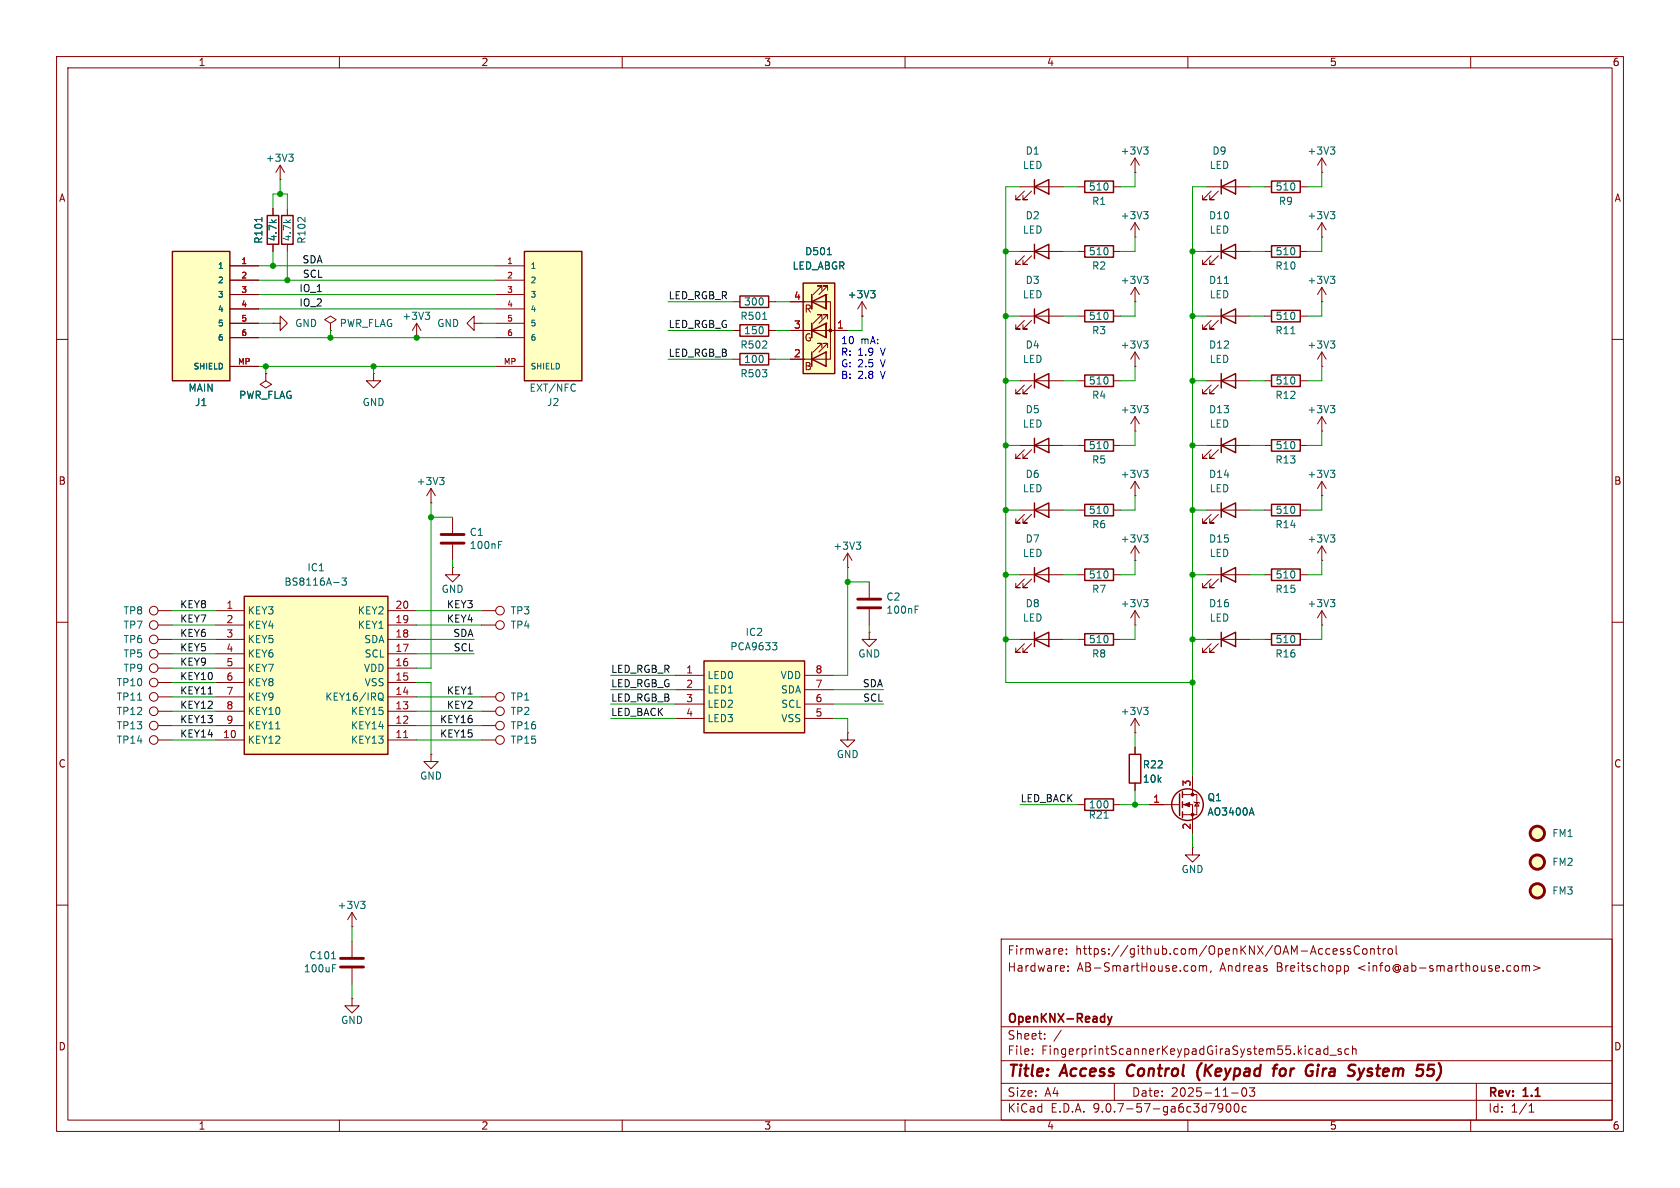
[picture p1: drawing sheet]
<svg xmlns="http://www.w3.org/2000/svg" width="297mm" height="210mm" viewBox="0 0 297 210" stroke-linecap="round" stroke-linejoin="round" font-family="sans-serif">
<g fill="none" stroke="#840000" stroke-width=".18">
<path d="M10 10h277v190h-277zM12 12h273v186h-273zM60 10v2M110 10v2M160 10v2M210 10v2M260 10v2M180.3 33h7.7M181.1 33.8l-1.5 1.5h.7h-.7v-.8M182.4 33.8l-1.6 1.5h.8h-.8v-.8M190.5 33h1.3M196.8 33h1.3"/>
<path d="M200.7 30.5h.1M200.7 27.9v2.6M200.7 39.4v2.5M200.7 27.9l-.8 1.3M200.7 27.9l.7 1.3M200.7 39.4l-.8 1.2M200.7 39.4l.7 1.2M213.4 33h7.6M214.1 33.8l-1.5 1.5h.8h-.8v-.8M215.4 33.8l-1.5 1.5h.7h-.7v-.8M223.5 33h1.3M229.9 33h1.2"/>
<path d="M233.7 30.5h.1M233.7 39.4l-.8 1.2M233.7 39.4l.7 1.2M233.7 27.9v2.6M233.7 39.4v2.5M233.7 27.9l-.8 1.3M233.7 27.9l.7 1.3M152.4 55.9h.1M152.4 53.3l-.8 1.3M152.4 53.3l.8 1.3M152.4 53.3v2.6M180.3 44.5h7.7"/>
<path d="M180.3 55.9h7.7M181.1 56.6l-1.5 1.6h.7h-.7v-.8M181.1 45.2l-1.5 1.5h.7h-.7v-.7M182.4 56.6l-1.6 1.6h.8h-.8v-.8M182.4 45.2l-1.6 1.5h.8h-.8v-.7M190.5 44.5h1.3M190.5 55.9h1.3M196.8 44.5h1.3M196.8 55.9h1.3M200.7 41.9h.1M200.7 53.3h.1M200.7 50.8v2.5"/>
<path d="M200.7 50.8l-.8 1.3M200.7 50.8l.7 1.3M213.4 44.5h7.6M213.4 55.9h7.6M214.1 45.2l-1.5 1.5h.8h-.8v-.7M214.1 56.6l-1.5 1.6h.8h-.8v-.8M215.4 45.2l-1.5 1.5h.7h-.7v-.7M215.4 56.6l-1.5 1.6h.7h-.7v-.8M223.5 44.5h1.3M223.5 55.9h1.3M229.9 44.5h1.2M229.9 55.9h1.2"/>
<path d="M233.7 41.9h.1M233.7 53.3h.1M233.7 50.8v2.5M233.7 50.8l-.8 1.3M233.7 50.8l.7 1.3M10 60h2M180.3 67.3h7.7M180.3 78.7h7.7M181.1 68.1l-1.5 1.5h.7h-.7v-.8M181.1 79.5l-1.5 1.5h.7h-.7v-.7M182.4 68.1l-1.6 1.5h.8h-.8v-.8M182.4 79.5l-1.6 1.5h.8h-.8v-.7"/>
<path d="M190.5 67.3h1.3M190.5 78.7h1.3M196.8 67.3h1.3M196.8 78.7h1.3M200.7 76.2h.1M200.7 64.8h.1M200.7 62.2v2.6M200.7 73.7v2.5M200.7 73.7l-.8 1.2M200.7 73.7l.7 1.2M200.7 62.2l-.8 1.3M200.7 62.2l.7 1.3"/>
<path d="M213.4 67.3h7.6M213.4 78.7h7.6M214.1 79.5l-1.5 1.5h.8h-.8v-.7M214.1 68.1l-1.5 1.5h.8h-.8v-.8M215.4 79.5l-1.5 1.5h.7h-.7v-.7M215.4 68.1l-1.5 1.5h.7h-.7v-.8M223.5 67.3h1.3M223.5 78.7h1.3M229.9 67.3h1.2M229.9 78.7h1.2M233.7 76.2h.1M233.7 64.8h.1"/>
<path d="M233.7 62.2v2.6M233.7 73.7v2.5M233.7 73.7l-.8 1.2M233.7 73.7l.7 1.2M233.7 62.2l-.8 1.3M233.7 62.2l.7 1.3M285 60h2M149.9 97.8l-.8 1.3M149.9 97.8l.7 1.3M149.9 97.8v2.5M180.3 90.2h7.7M181.1 90.9l-1.5 1.6h.7h-.7v-.8"/>
<path d="M182.4 90.9l-1.6 1.6h.8h-.8v-.8M190.5 90.2h1.3M196.8 90.2h1.3M200.7 99.1h.1M200.7 87.6h.1M200.7 96.5l-.8 1.3M200.7 96.5l.7 1.3M200.7 85.1v2.5M200.7 96.5v2.6M200.7 85.1l-.8 1.3M200.7 85.1l.7 1.3M213.4 90.2h7.6"/>
<path d="M214.1 90.9l-1.5 1.6h.8h-.8v-.8M215.4 90.9l-1.5 1.6h.7h-.7v-.8M223.5 90.2h1.3M229.9 90.2h1.2M233.7 87.6h.1M233.7 99.1h.1M233.7 85.1v2.5M233.7 96.5v2.6M233.7 85.1l-.8 1.3M233.7 85.1l.7 1.3M233.7 96.5l-.8 1.3M233.7 96.5l.7 1.3"/>
<path d="M10 110h2M85.1 110.5h2.5M85.1 108h2.5M149.9 100.3h.1M153.7 111.8v1.2h-1.3l1.3 1.3 1.2-1.3h-1.2M153.7 111.8h.1M153.7 102.9v2.8M153.7 107.7v2.8M180.3 113h7.7M180.3 101.6h7.7M181.1 113.8l-1.5 1.5h.7h-.7v-.7M181.1 102.4l-1.5 1.5h.7h-.7v-.8"/>
<path d="M182.4 113.8l-1.6 1.5h.8h-.8v-.7M182.4 102.4l-1.6 1.5h.8h-.8v-.8M190.5 113h1.3M190.5 101.6h1.3M196.8 113h1.3M196.8 101.6h1.3M200.7 110.5h.1M200.7 108v2.5M200.7 108l-.8 1.2M200.7 108l.7 1.2M213.4 113h7.6M213.4 101.6h7.6"/>
<path d="M214.1 113.8l-1.5 1.5h.8h-.8v-.7M214.1 102.4l-1.5 1.5h.8h-.8v-.8M215.4 113.8l-1.5 1.5h.7h-.7v-.7M215.4 102.4l-1.5 1.5h.7h-.7v-.8M223.5 113h1.3M223.5 101.6h1.3M229.9 113h1.2M229.9 101.6h1.2M233.7 110.5h.1M233.7 108v2.5M233.7 108l-.8 1.2M233.7 108l.7 1.2"/>
<path d="M285 110h2M76.2 133.4v1.2h-1.3l1.3 1.3 1.3-1.3h-1.3M76.2 133.4h.1M85.1 125.7h2.5M85.1 130.8h2.5M85.1 128.3h2.5M149.9 129.5v1.3h-1.3l1.3 1.3 1.2-1.3h-1.2M149.9 129.5h.1M200.7 129.5h.1M200.7 127v2.5M200.7 132.1v1.3M200.7 138.4v1.3"/>
<path d="M200.7 127l-.8 1.3M200.7 127l.7 1.3M210.8 137.2v3.3M190.5 142.2h1.3M196.8 142.2h1.3M203.2 142.2h5.3M209 140.5h2.6v3.5h-2.6M209 142.2h1.8v5.1M210.8 149.9v1.2h1.3l-1.3 1.3-1.3-1.3h1.3M210.8 149.9h.1M211.1 141.7l.1 .2h.8l.1 .1M211.6 141.9l.4 .6h-.8z"/>
<path d="M10 160h2M177 166h108v32h-108zM187.8 167.8l.1 .3-.7 .1M188.5 168.6v.1M188.5 167.8v.1M188.8 171.6v.1M188.8 170.8v.1M211.1 170.7l.3 .3v.4l-.3 .3M212 170.8l.5-.1 .2 .2M212 170.7v1M212.7 170.9l.2-.2 .3 .1 .1 .9M212.7 170.9v.8"/>
<path d="M214.1 171.6l-.1 .3M237.5 167.8l-.3-.1-.2 .2v.2l.5 .2v.3h-.5M237.7 170.8l.4-.1 .3 .3v.4l-.2 .2h-.5M237.7 170.7v1.5M238.7 167.8l-.3-.1-.2 .2v.2l.5 .2v.3h-.5M240.3 167.3a.6 .6 0 0 0-.7 0 .6 .6 0 0 0-.2 .8 .56 .56 0 0 0 .3 .5 .56 .56 0 0 0 .6 0M241 167.8l.4-.1 .3 .3v.4l-.3 .3-.4-.1-.1-.2v-.4zM242.3 167.8l.2-.1 .4 .1 .1 .9M242.3 167.7v1M243.5 167.7h.5M243.7 167.2v1.3l.3 .2M244.5 167.7v1"/>
<path d="M245 167.7l-.3 .1-.2 .2M245.5 167.8l.4-.1 .3 .3v.4l-.3 .3-.4-.1-.1-.2v-.4zM246.8 167.2v1.3l.2 .2M267.8 170.8l.4-.1 .3 .3v.4l-.3 .3-.4-.1-.1-.2v-.4zM269.1 170.8l.4-.1 .2 .2M269.1 170.7v1M269.7 170.9l.3-.2 .3 .1 .1 .9M269.7 170.9v.8M271.1 170.7l1.1 .4-1.1 .5M285 160h2M60 198v2M110 198v2"/>
<path d="M160 198v2M177 194.5h108M177 191.5h108M177 187.5h108M177 181.5h108M182.5 186.3v.1M182.5 185.5v.1M184.7 183.6v.1M184.7 182.8v.1M187.6 182.1l-1.3 2M197 191.5v3M210 198v2"/>
<path d="M216.2 195.7l-.3 .3h-.3l-.3-.3 .2-.5 .4-.1 .2 .1a.99 .99 0 0 1-.4 1.4h-.2M216.9 195.2l.2-.1a.81 .81 0 0 1 .6 .6 .81 .81 0 0 1-.3 .8l-.2 .1a.81 .81 0 0 1-.3-1.4zM217.7 193.2h1.2M218.3 195.2l.2-.1a.81 .81 0 0 1 .6 .6 .81 .81 0 0 1-.3 .8l-.1 .1a.81 .81 0 0 1-.4-1.4zM219.7 192.4a.81 .81 0 0 0 .3 1.4l.2-.1 .2-.5-.2-.8M220.3 195.7l-.4-.1-.3 .3v.4l.1 .2h.6M221.8 192.3l-.5 .6 .4 .1v.7l-.2 .1h-.4l-.2-.1M232.7 185.5h.6l.1 .9M233.4 185.8h-.5a.29 .29 0 0 0-.2 .3 .29 .29 0 0 0 .2 .3l.5-.1M234.7 185.5l-.4-.1-.3 .3v.4l.2 .2h.5M234.7 184.9v1.5M235.1 186.5h1.1"/>
<path d="M237.1 185.5l-.4-.1-.2 .2 .1 .2 .5 .2v.3h-.6M238.5 185.5l-.5-.1-.3 .3v.4l.2 .2h.6M239.1 185.5l.2-.1 .4 .1v.9M239.1 184.9v1.5M260 198v2M261 191.5v6.5M270.3 196.6h.9M270.3 195.5l.4-.4v1.5"/>
<circle cx="88.4" cy="107.9" r=".76"/>
<circle cx="88.4" cy="110.5" r=".76"/>
<circle cx="88.4" cy="125.7" r=".76"/>
<circle cx="88.4" cy="130.8" r=".76"/>
<circle cx="88.4" cy="128.3" r=".76"/>
</g>
<g fill="none" stroke="#840000" stroke-width=".4">
<path d="M199.5 188.5a1.27 1.27 0 0 0 0 1.6M212.4 187.9a2.35 2.35 0 0 0-.3 3.1M225 188.9h.8M225.8 188.2l-.4 .1M227 188.9a.62 .62 0 0 0-.7 .4v.7a.52 .52 0 0 0 .7 .1M233 188.9l-.2 1.3M233.1 188.2v.2M233.1 188.2l-.1 .1 .1 .1M233.1 188.2l.1 .1-.1 .1M241.2 188.9l-.7 1.3M252.6 188.2h1M253.3 189.1l.2 .3-.2 .6"/>
<path d="M254.3 187.9l.3 .4M254.6 190.1l-.6 .9"/>
</g>
<path d="M195.8 179.7l.4 1M196.6 179.7l-.4 1M196.2 180.7l-.1 .3-.3 .2" fill="none" stroke="#840000" stroke-width=".3"/>
<g fill="none" stroke="#006464" stroke-width=".18">
<path d="M202.2 37.4h.8l-.5 .5M202.2 26h.8l-.5 .5M202.7 26.5l.3 .2v.3l-.3 .2M202.7 37.9l.3 .2v.3l-.3 .3M235.2 37.4h.8l-.4 .5M235.2 26h.8l-.4 .5M235.7 37.9l.3 .2v.3l-.3 .3M235.7 26.5l.3 .2v.3l-.3 .2M153.9 51.4h.8l-.4 .5M154.5 51.9l.2 .2v.3l-.2 .2M202.2 48.8h.8l-.5 .5M202.7 49.3l.3 .3v.3l-.3 .2"/>
<path d="M216.5 50.1h.7M228.2 59h.7M235.2 48.8h.8l-.4 .5M235.7 49.3l.3 .3v.3l-.3 .2M202.2 71.7h.8l-.5 .5M202.2 60.3h.8l-.5 .5M202.7 60.8l.3 .2v.3l-.3 .2M202.7 72.2l.3 .2v.3l-.3 .3M235.2 71.7h.8l-.4 .5M235.2 60.3h.8l-.4 .5M235.7 60.8l.3 .2v.3l-.3 .2M235.7 72.2l.3 .2v.3l-.3 .3"/>
<path d="M151.4 95.8h.8l-.5 .5M151.9 96.3l.3 .3v.3l-.3 .2M202.2 94.6h.8l-.5 .4M202.2 83.1h.8l-.5 .5M202.7 95l.3 .3v.3l-.3 .2M202.7 83.6l.3 .3v.3l-.3 .2M235.2 94.6h.8l-.4 .4M235.2 83.1h.8l-.4 .5M235.7 83.6l.3 .3v.3l-.3 .2M235.7 95l.3 .3v.3l-.3 .2M161.8 107.7h.4M161.8 107.1h.6"/>
<path d="M202.2 106h.8l-.5 .5M202.7 106.5l.3 .2v.3l-.3 .3M235.2 106h.8l-.4 .5M235.7 106.5l.3 .2v.3l-.3 .3M202.2 125h.8l-.5 .5M202.7 125.5l.3 .3v.3l-.3 .2M195.2 144.6h.7M221.3 142.8l.4 1.3"/>
</g>
<g fill="none" stroke="#840000" stroke-width=".25">
<path d="M182.9 33l2.5-1.2v2.5zM182.9 31.8v2.5M191.8 32h5v2h-5zM215.9 33l2.5-1.2v2.5zM215.9 31.8v2.5M224.8 32h5.1v2h-5.1zM182.9 55.9l2.5-1.3v2.6zM182.9 44.5l2.5-1.3v2.5zM182.9 43.2v2.5M182.9 54.6v2.6M191.8 43.4h5v2.1h-5zM191.8 54.9h5v2h-5z"/>
<path d="M215.9 44.5l2.5-1.3v2.5zM215.9 55.9l2.5-1.3v2.6zM215.9 43.2v2.5M215.9 54.6v2.6M224.8 54.9h5.1v2h-5.1zM224.8 43.4h5.1v2.1h-5.1zM182.9 67.3l2.5-1.3v2.6zM182.9 78.7l2.5-1.2v2.5zM182.9 66v2.6M182.9 77.5v2.5M191.8 77.7h5v2.1h-5zM191.8 66.3h5v2h-5z"/>
<path d="M215.9 78.7l2.5-1.2v2.5zM215.9 67.3l2.5-1.3v2.6zM215.9 66v2.6M215.9 77.5v2.5M224.8 77.7h5.1v2.1h-5.1zM224.8 66.3h5.1v2h-5.1zM182.9 90.2l2.5-1.3v2.5zM182.9 88.9v2.5M191.8 89.2h5v2h-5zM215.9 90.2l2.5-1.3v2.5zM215.9 88.9v2.5M224.8 89.2h5.1v2h-5.1z"/>
<path d="M182.9 113l2.5-1.2v2.5zM182.9 101.6l2.5-1.3v2.6zM182.9 100.3v2.6M182.9 111.8v2.5M191.8 112h5v2h-5zM191.8 100.6h5v2h-5zM215.9 113l2.5-1.2v2.5zM215.9 101.6l2.5-1.3v2.6zM215.9 100.3v2.6M215.9 111.8v2.5M224.8 112h5.1v2h-5.1zM224.8 100.6h5.1v2h-5.1z"/>
<path d="M199.6 133.4h2.1v5h-2.1zM209 140v1M191.8 141.2h5v2.1h-5zM208.5 140.3v3.8M209 141.7v1M209 143.5v1"/>
<circle cx="209.9" cy="142.2" r="2.79"/>
</g>
<g fill="none" stroke="#840000" stroke-width=".51">
<path d="M151.6 105.9h4.1M151.6 107.4h4.1"/>
<circle cx="271.8" cy="157.5" r="1.27"/>
<circle cx="271.8" cy="152.4" r="1.27"/>
<circle cx="271.8" cy="147.3" r="1.27"/>
</g>
<g fill="#840000" stroke="#840000" stroke-width=".18">
<path d="M209.3 142.2l1-.3v.7z"/>
<circle cx="210.8" cy="140.5" r=".25"/>
<circle cx="210.8" cy="144" r=".25"/>
</g>
<g fill="#ffffc2" stroke="#ffffc2" stroke-width=".18">
<circle cx="271.8" cy="157.5" r="1.27"/>
<circle cx="271.8" cy="152.4" r="1.27"/>
<circle cx="271.8" cy="147.3" r="1.27"/>
</g>
<path d="M92.7 44.5h10.2v22.8h-10.2z" fill="#ffffc2"/>
<path d="M92.7 44.5h10.2v22.8h-10.2zM130.8 52.3h5.1v2.1h-5.1zM130.8 57.4h5.1v2h-5.1zM130.8 62.5h5.1v2h-5.1z" fill="none" stroke="#840000" stroke-width=".25"/>
<g fill="none" stroke="#840000" stroke-width=".18">
<path d="M87.6 47h5.1M87.6 49.5h5.1M87.6 52.1h5.1M87.6 54.6h5.1M87.6 57.2h5.1M87.6 59.7h5.1M129.5 53.3h1.3M129.5 58.4h1.3M135.9 53.3h1.3M135.9 58.4h1.3M87.6 64.8h5.1M129.5 63.5h1.3"/>
<path d="M135.9 63.5h1.3M76.2 88.9h.1M76.2 86.4l-.8 1.2M76.2 86.4l.8 1.2M76.2 86.4v2.5M80 91.4v2.8M80 96.3v2.8M80 100.3v1.3h-1.3l1.3 1.3 1.3-1.3h-1.3M80 100.3h.1"/>
</g>
<path d="M134.8 56.5h.8M101.5 67.9l.2 .1M101.7 69l-.2 .2M77.7 84.4h.8l-.4 .5M78.3 84.9l.2 .2v.3l-.2 .3M88.1 96.3h.4M88.1 95.7h.6" fill="none" stroke="#006464" stroke-width=".18"/>
<path d="M78 94.5h4M78 96h4" fill="none" stroke="#840000" stroke-width=".51"/>
<path d="M142 50h5.6v16h-5.6z" fill="#ffffc2"/>
<path d="M142 50h5.6v16h-5.6zM143.5 53.3l2.5-1.2v2.5zM143.5 58.4l2.5-1.2v2.5zM143.5 52.1v2.5M143.5 57.2v2.5M143.5 63.5l2.5-1.3v2.6zM143.5 62.2v2.6" fill="none" stroke="#840000" stroke-width=".25"/>
<g fill="none" stroke="#840000" stroke-width=".18">
<path d="M139.7 53.3h7.1v10.2h-7.1M139.7 58.4h10.2M143.5 52.1v2.5M143.5 57.2v2.5M145.3 51.3v-.8h-.8h.8l-1.5 1.6M145.3 56.4v-.8h-.8h.8l-1.5 1.6M146 52.1h.1M146 52.1v2.5zM146 57.2h.1M146 57.2v2.5zM146.3 51.3v-.8h-.8h.8l-1.5 1.6M146.3 56.4v-.8h-.8h.8l-1.5 1.6"/>
<path d="M145.3 61.5v-.8h-.8h.8l-1.5 1.5M146.3 61.5v-.8h-.8h.8l-1.5 1.5"/>
</g>
<circle cx="146.8" cy="58.4" r=".25" fill="#840000" stroke="#840000" stroke-width=".18"/>
<path d="M146.3 45h.7" fill="none" stroke="#006464" stroke-width=".18"/>
<path d="M124.5 116.8h17.7v12.7h-17.7z" fill="#ffffc2"/>
<path d="M124.5 116.8h17.7v12.7h-17.7z" fill="none" stroke="#840000" stroke-width=".25"/>
<g fill="none" stroke="#840000" stroke-width=".18">
<path d="M48.3 57.2h1.2v1.2l1.3-1.2-1.3-1.3v1.3M48.3 57.2h.1M58.4 57.2l1-.7-1-.6-1 .6 1 .7v1.2M58.4 58.4h.1M73.7 59.7h.1M73.7 57.2l-.8 1.2M73.7 57.2l.7 1.2M73.7 57.2v2.5M83.8 57.2v1.2l-1.3-1.2 1.3-1.3v1.3h1.3M85.1 57.2h.1M66 66v1.3h-1.2l1.2 1.3 1.3-1.3h-1.3M66 66h.1"/>
<path d="M119.4 119.4h5.1M142.2 119.4h5.1M85.1 123.2h2.5M119.4 121.9h5.1M119.4 124.5h5.1M119.4 127h5.1M142.2 121.9h5.1M142.2 124.5h5.1M142.2 127h5.1"/>
<circle cx="88.4" cy="123.2" r=".76"/>
</g>
<path d="M75.2 55.2h.8l-.5 .5M75.7 55.7l.3 .2v.3l-.3 .3M136.6 113.6h.7l-.4 .5M137.1 114.1l.2 .2v.3l-.2 .3" fill="none" stroke="#006464" stroke-width=".18"/>
<path d="M30.5 44.5h10.1v22.8h-10.1z" fill="#ffffc2"/>
<path d="M47.2 38.1h2.1v5.1h-2.1zM49.8 38.1h2v5.1h-2zM30.5 44.5h10.1v22.8h-10.1z" fill="none" stroke="#840000" stroke-width=".25"/>
<g fill="none" stroke="#840000" stroke-width=".18">
<path d="M48.3 36.8v1.3M49.5 31.8h.1M49.5 29.2l-.7 1.3M49.5 29.2l.8 1.3M49.5 29.2v2.6M50.8 36.8v1.3M40.6 47h5.1M40.6 49.5h5.1M40.6 52.1h5.1M40.6 54.6h5.1M40.6 57.2h5.1M40.6 59.7h5.1"/>
<path d="M48.3 43.2v1.3M50.8 43.2v1.3M40.6 64.8h5.1M47 66v1.3l1 .6-1 .7-1-.7 1-.6M47 66h.1M62.2 163.8h.1M62.2 161.3l-.7 1.3M62.2 161.3l.8 1.3M62.2 161.3v2.5"/>
</g>
<path d="M46.3 38.4v.8M51 27.2h.8l-.4 .5M51.6 27.7l.2 .3v.3l-.2 .2M63.7 159.3h.8l-.4 .5M64.3 159.8l.2 .3v.3l-.2 .2" fill="none" stroke="#006464" stroke-width=".18"/>
<path d="M43.2 105.4h25.4v28h-25.4z" fill="#ffffc2"/>
<path d="M43.2 105.4h25.4v28h-25.4z" fill="none" stroke="#840000" stroke-width=".25"/>
<g fill="none" stroke="#840000" stroke-width=".18">
<path d="M48.3 36.8v1.3M40.6 47h5.1M40.6 49.5h5.1M40.6 52.1h5.1M40.6 54.6h5.1M40.6 57.2h5.1M40.6 59.7h5.1M48.3 43.2v1.3M139.7 53.3h2.5M139.7 58.4h2.5M147.3 58.4h2.6M152.4 55.9h.1"/>
<path d="M40.6 64.8h5.1M47 66h.1M139.7 63.5h2.5M27.9 108h2.6M27.9 110.5h2.6M27.9 113h2.6M27.9 115.6h2.6M27.9 118.1h2.6M38.1 108h5.1M38.1 110.5h5.1M38.1 113h5.1M38.1 115.6h5.1"/>
<path d="M38.1 118.1h5.1M68.6 108h5.1M68.6 110.5h5.1M68.6 113h5.1M68.6 115.6h5.1M68.6 118.1h5.1M27.9 120.7h2.6M27.9 123.2h2.6M27.9 125.7h2.6M27.9 128.3h2.6M27.9 130.8h2.6M38.1 120.7h5.1"/>
<path d="M38.1 123.2h5.1M38.1 125.7h5.1M38.1 128.3h5.1M38.1 130.8h5.1M68.6 120.7h5.1M68.6 123.2h5.1M68.6 125.7h5.1M68.6 128.3h5.1M68.6 130.8h5.1M200.7 132.1v1.3M200.7 138.4v1.3M210.8 137.2v2.5"/>
<path d="M203.2 142.2h2.5M210.8 144.8v2.5M62.2 176.5v1.3h1.3l-1.3 1.3-1.2-1.3h1.2M62.2 176.5h.1M62.2 166.4v2.8M62.2 171.2v2.8"/>
<circle cx="27.2" cy="118.1" r=".76"/>
<circle cx="27.2" cy="107.9" r=".76"/>
<circle cx="27.2" cy="113" r=".76"/>
<circle cx="27.2" cy="115.6" r=".76"/>
<circle cx="27.2" cy="110.5" r=".76"/>
<circle cx="27.2" cy="128.3" r=".76"/>
<circle cx="27.2" cy="120.6" r=".76"/>
<circle cx="27.2" cy="130.8" r=".76"/>
<circle cx="27.2" cy="123.2" r=".76"/>
<circle cx="27.2" cy="125.7" r=".76"/>
</g>
<g fill="none" stroke="#006464" stroke-width=".18">
<path d="M46.3 38.4v.8M146.3 45h.7M153.9 51.4h.8l-.4 .5M154.5 51.9l.2 .2v.3l-.2 .2M59 103h1M60.4 102.2h.8l-.4 .5 .4 .1v.5l-.2 .1-.6-.1M24.3 123.8h.7M48.7 128.8h.8M67.1 122.6l.1-.1a.43 .43 0 0 1 .5 .4v.4a.42 .42 0 0 1-.2 .4 .42 .42 0 0 1-.4 0M67.1 123.5l.7 .4M221.3 142.8l.4 1.3M58.6 169.5h.7"/>
<path d="M58.8 171.1h.4M58.8 170.5h.6"/>
</g>
<path d="M71.4 130.4h.7" fill="none" stroke="#a90000" stroke-width=".18"/>
<path d="M60.2 169.4h4.1M60.2 170.9h4.1" fill="none" stroke="#840000" stroke-width=".51"/>
<path d="M36.8 122.7h.7" fill="none" stroke="#0f0f0f" stroke-width=".18"/>
<g fill="none" stroke="#009600" stroke-width=".18">
<path d="M48.3 36.8v-2.5h2.5v2.5M49.5 31.8v2.5M180.3 33h-2.5v87.7h33M188 33h2.5M200.7 30.5v2.5h-2.6M213.4 33h-2.6v104.2M221 33h2.5M233.7 30.5v2.5h-2.6M45.7 59.7h41.9M45.7 54.6h41.9M45.7 52.1h41.9M45.7 47h41.9"/>
<path d="M45.7 49.5h41.9M45.7 57.2h2.6M48.3 44.5v2.5M50.8 44.5v5M58.4 58.4v1.3M85.1 57.2h2.5M118.1 53.3h11.4M118.1 58.4h11.4M137.2 53.3h2.5M137.2 58.4h2.5M152.4 55.9v2.5h-2.5M177.8 55.9h2.5"/>
<path d="M177.8 44.5h2.5M188 55.9h2.5M188 44.5h2.5M200.7 41.9v2.6h-2.6M200.7 53.3v2.6h-2.6M210.8 55.9h2.6M210.8 44.5h2.6M221 55.9h2.5M221 44.5h2.5M233.7 41.9v2.6h-2.6M233.7 53.3v2.6h-2.6M45.7 64.8h41.9"/>
<path d="M47 64.8v1.2M66 64.8v1.2M118.1 63.5h11.4M137.2 63.5h2.5M177.8 78.7h2.5M177.8 67.3h2.5M188 78.7h2.5M188 67.3h2.5M200.7 64.8v2.5h-2.6M200.7 76.2v2.5h-2.6M210.8 78.7h2.6M210.8 67.3h2.6"/>
<path d="M221 78.7h2.5M221 67.3h2.5M233.7 76.2v2.5h-2.6M233.7 64.8v2.5h-2.6M76.2 91.4h3.8M76.2 88.9v29.2h-2.5M80 99.1v1.2M177.8 90.2h2.5M188 90.2h2.5M200.7 87.6v2.6h-2.6M200.7 99.1v2.5h-2.6M210.8 90.2h2.6"/>
<path d="M221 90.2h2.5M233.7 87.6v2.6h-2.6M233.7 99.1v2.5h-2.6M30.5 113h7.6M30.5 110.5h7.6M30.5 115.6h7.6M30.5 108h7.6M30.5 118.1h7.6M73.7 113h10.1M73.7 110.5h11.4M73.7 115.6h10.1M73.7 108h11.4"/>
<path d="M107.9 119.4h11.5M149.9 100.3v19.1h-2.6M149.9 102.9h3.8M153.7 110.5v1.3M177.8 113h2.5M177.8 101.6h2.5M188 113h2.5M188 101.6h2.5M200.7 110.5v2.5h-2.6M210.8 113h2.6M210.8 101.6h2.6M221 113h2.5"/>
<path d="M221 101.6h2.5M233.7 110.5v2.5h-2.6M30.5 120.7h7.6M30.5 128.3h7.6M30.5 130.8h7.6M30.5 125.7h7.6M30.5 123.2h7.6M73.7 120.7h2.5v12.7M73.7 128.3h11.4M73.7 130.8h11.4M73.7 125.7h11.4M73.7 123.2h11.4"/>
<path d="M107.9 127h11.5M107.9 124.5h11.5M107.9 121.9h11.5M147.3 127h2.6v2.5M147.3 124.5h8.9M147.3 121.9h8.9M200.7 129.5v2.6M200.7 139.7v2.5M180.3 142.2h10.2M198.1 142.2h5.1M210.8 147.3v2.6M62.2 163.8v2.6"/>
<path d="M62.2 174v2.5"/>
</g>
<g fill="#009600" stroke="#009600" stroke-width=".18">
<circle cx="177.8" cy="78.7" r=".46"/>
<circle cx="210.8" cy="55.9" r=".46"/>
<circle cx="210.8" cy="67.3" r=".46"/>
<circle cx="177.8" cy="44.5" r=".46"/>
<circle cx="177.8" cy="55.9" r=".46"/>
<circle cx="177.8" cy="67.3" r=".46"/>
<circle cx="149.9" cy="102.9" r=".46"/>
<circle cx="200.7" cy="142.2" r=".46"/>
<circle cx="177.8" cy="113" r=".46"/>
<circle cx="210.8" cy="90.2" r=".46"/>
<circle cx="210.8" cy="78.7" r=".46"/>
<circle cx="210.8" cy="44.5" r=".46"/>
<circle cx="177.8" cy="90.2" r=".46"/>
<circle cx="210.8" cy="101.6" r=".46"/>
<circle cx="210.8" cy="113" r=".46"/>
<circle cx="210.8" cy="120.7" r=".46"/>
<circle cx="177.8" cy="101.6" r=".46"/>
<circle cx="76.2" cy="91.4" r=".46"/>
<circle cx="58.4" cy="59.7" r=".46"/>
<circle cx="73.7" cy="59.7" r=".46"/>
<circle cx="47" cy="64.8" r=".46"/>
<circle cx="66" cy="64.8" r=".46"/>
<circle cx="48.3" cy="47" r=".46"/>
<circle cx="50.8" cy="49.5" r=".46"/>
<circle cx="49.5" cy="34.3" r=".46"/>
</g>
<g font-size="2.8" fill="#840000">
<text x="178" y="190.9">Title:</text>
<text x="187.7" y="190.9">Access</text>
<text x="200.1" y="190.9">Control</text>
<text x="213.3" y="190.9">(Keypad</text>
<text x="227.6" y="190.9">for</text>
<text x="234.1" y="190.9">Gira</text>
<text x="242.4" y="190.9">System</text>
<text x="255.3" y="190.9">55)</text>
</g>
<g font-size="2.1" fill="#840000">
<text x="178" y="172">Hardware:</text>
<text x="178" y="169">Firmware:</text>
<text x="190.1" y="169">https://github.com/OpenKNX/OAM-AccessControl</text>
<text x="190.4" y="172">AB-SmartHouse.com,</text>
<text x="215.7" y="172">Andreas</text>
<text x="225.8" y="172">Breitschopp</text>
<text x="240.3" y="172">&lt;info@ab-smarthouse.com&gt;</text>
<text x="178" y="184">Sheet:</text>
<text x="178" y="181.2">OpenKNX-Ready</text>
<text x="178" y="186.7">File:</text>
<text x="184.1" y="186.7">FingerprintScannerKeypadGiraSystem55.kicad_sch</text>
<text x="178" y="196.9">KiCad</text>
<text x="178" y="194.1">Size:</text>
<text x="184.7" y="194.1">A4</text>
<text x="185.7" y="196.9">E.D.A.</text>
<text x="193.3" y="196.9">9.0.7-57-ga6c3d7900c</text>
<text x="200" y="194.1">Date:</text>
<text x="207" y="194.1">2025-11-03</text>
<text x="263" y="194.3">Rev:</text>
<text x="263" y="196.9">Id:</text>
<text x="267.1" y="196.9">1/1</text>
<text x="269.4" y="194.3">1.1</text>
</g>
<g font-size="1.8" fill="#840000">
<text x="35" y="11.9">1</text>
<text x="85" y="11.9">2</text>
<text x="135" y="11.9">3</text>
<text x="185" y="11.9">4</text>
<text x="235" y="11.9">5</text>
<text x="285" y="11.9">6</text>
<text x="10.3" y="35.9">A</text>
<text x="285.3" y="35.9">A</text>
<text x="142.1" y="55.5">R</text>
<text x="142.1" y="60.6">G</text>
<text x="142.1" y="65.6">B</text>
<text x="10.3" y="85.9">B</text>
<text x="285.3" y="85.9">B</text>
<text x="10.3" y="135.9">C</text>
<text x="285.3" y="135.9">C</text>
<text x="10.3" y="185.9">D</text>
<text x="285.3" y="185.9">D</text>
<text x="35" y="199.9">1</text>
<text x="85" y="199.9">2</text>
<text x="135" y="199.9">3</text>
<text x="185" y="199.9">4</text>
<text x="235" y="199.9">5</text>
<text x="285" y="199.9">6</text>
</g>
<g font-size="1.8" fill="#006464">
<text x="46.9" y="28.8">+3V3</text>
<text x="181.2" y="27.5">D1</text>
<text x="198" y="27.5">+3V3</text>
<text x="214.2" y="27.5">D9</text>
<text x="231" y="27.5">+3V3</text>
<text x="180.7" y="30.1">LED</text>
<text x="192.4" y="33.9">510</text>
<text x="213.8" y="30.1">LED</text>
<text x="225.4" y="33.9">510</text>
<text x="180.7" y="41.5">LED</text>
<text x="181.2" y="39">D2</text>
<text x="193" y="36.4">R1</text>
<text x="198" y="39">+3V3</text>
<text x="213.6" y="39">D10</text>
<text x="213.8" y="41.5">LED</text>
<text x="226" y="36.4">R9</text>
<text x="231" y="39">+3V3</text>
<text x="46.6" y="43.2" transform="rotate(-90 46.6 43.2)">R101</text>
<text x="49.1" y="42.8" transform="rotate(-90 49.1 42.8)">4.7k</text>
<text x="51.7" y="42.8" transform="rotate(-90 51.7 42.8)">4.7k</text>
<text x="54.2" y="43.2" transform="rotate(-90 54.2 43.2)">R102</text>
<text x="140" y="47.9">LED_ABGR</text>
<text x="142.2" y="45.3">D501</text>
<text x="192.4" y="45.3">510</text>
<text x="193" y="47.9">R2</text>
<text x="225.4" y="47.9">R10</text>
<text x="225.4" y="45.3">510</text>
<text x="149.8" y="52.9">+3V3</text>
<text x="180.7" y="52.9">LED</text>
<text x="181.2" y="50.4">D3</text>
<text x="198" y="50.4">+3V3</text>
<text x="213.6" y="50.4">D11</text>
<text x="213.8" y="52.9">LED</text>
<text x="231" y="50.4">+3V3</text>
<text x="52.1" y="58">GND</text>
<text x="60" y="58">PWR_FLAG</text>
<text x="71" y="56.7">+3V3</text>
<text x="77.2" y="58">GND</text>
<text x="130.8" y="56.7">R501</text>
<text x="131.4" y="54.2">300</text>
<text x="131.4" y="59.3">150</text>
<text x="192.4" y="56.7">510</text>
<text x="193" y="59.3">R3</text>
<text x="225.4" y="59.3">R11</text>
<text x="225.4" y="56.7">510</text>
<text x="130.8" y="61.8">R502</text>
<text x="131.4" y="64.4">100</text>
<text x="180.7" y="64.4">LED</text>
<text x="181.2" y="61.8">D4</text>
<text x="198" y="61.8">+3V3</text>
<text x="213.6" y="61.8">D12</text>
<text x="213.8" y="64.4">LED</text>
<text x="231" y="61.8">+3V3</text>
<text x="33.2" y="69.4">MAIN</text>
<text x="34.4" y="72">J1</text>
<text x="42.2" y="70.7">PWR_FLAG</text>
<text x="64" y="72">GND</text>
<text x="93.5" y="69.4">EXT/NFC</text>
<text x="96.6" y="72">J2</text>
<text x="130.8" y="66.9">R503</text>
<text x="192.4" y="68.2">510</text>
<text x="193" y="70.7">R4</text>
<text x="225.4" y="70.7">R12</text>
<text x="225.4" y="68.2">510</text>
<text x="180.7" y="75.8">LED</text>
<text x="181.2" y="73.3">D5</text>
<text x="198" y="73.3">+3V3</text>
<text x="213.6" y="73.3">D13</text>
<text x="213.8" y="75.8">LED</text>
<text x="231" y="73.3">+3V3</text>
<text x="192.4" y="79.6">510</text>
<text x="193" y="82.1">R5</text>
<text x="225.4" y="82.1">R13</text>
<text x="225.4" y="79.6">510</text>
<text x="73.6" y="86">+3V3</text>
<text x="180.7" y="87.2">LED</text>
<text x="181.2" y="84.7">D6</text>
<text x="198" y="84.7">+3V3</text>
<text x="213.6" y="84.7">D14</text>
<text x="213.8" y="87.2">LED</text>
<text x="231" y="84.7">+3V3</text>
<text x="82.9" y="94.9">C1</text>
<text x="192.4" y="91">510</text>
<text x="193" y="93.6">R6</text>
<text x="225.4" y="93.6">R14</text>
<text x="225.4" y="91">510</text>
<text x="54.2" y="101.2">IC1</text>
<text x="82.9" y="97.3">100nF</text>
<text x="147.2" y="97.4">+3V3</text>
<text x="180.7" y="98.7">LED</text>
<text x="181.2" y="96.1">D7</text>
<text x="198" y="96.1">+3V3</text>
<text x="213.6" y="96.1">D15</text>
<text x="213.8" y="98.7">LED</text>
<text x="231" y="96.1">+3V3</text>
<text x="50.2" y="103.7">BS8116A-3</text>
<text x="78" y="105">GND</text>
<text x="156.6" y="106.4">C2</text>
<text x="181.2" y="107.5">D8</text>
<text x="192.4" y="102.5">510</text>
<text x="193" y="105">R7</text>
<text x="198" y="107.5">+3V3</text>
<text x="213.6" y="107.5">D16</text>
<text x="225.4" y="105">R15</text>
<text x="225.4" y="102.5">510</text>
<text x="231" y="107.5">+3V3</text>
<text x="21.7" y="108.8">TP8</text>
<text x="21.7" y="111.4">TP7</text>
<text x="21.7" y="113.9">TP6</text>
<text x="43.7" y="108.8">KEY3</text>
<text x="43.7" y="111.4">KEY4</text>
<text x="43.7" y="113.9">KEY5</text>
<text x="63.2" y="108.8">KEY2</text>
<text x="63.2" y="111.4">KEY1</text>
<text x="64.3" y="113.9">SDA</text>
<text x="90.2" y="111.4">TP4</text>
<text x="90.2" y="108.8">TP3</text>
<text x="131.7" y="112.6">IC2</text>
<text x="156.6" y="108.7">100nF</text>
<text x="180.7" y="110.1">LED</text>
<text x="192.4" y="113.9">510</text>
<text x="213.8" y="110.1">LED</text>
<text x="225.4" y="113.9">510</text>
<text x="21.7" y="119">TP9</text>
<text x="21.7" y="116.4">TP5</text>
<text x="43.7" y="116.4">KEY6</text>
<text x="43.7" y="119">KEY7</text>
<text x="64.2" y="119">VDD</text>
<text x="64.4" y="116.4">SCL</text>
<text x="129" y="115.2">PCA9633</text>
<text x="151.6" y="116.4">GND</text>
<text x="193" y="116.4">R8</text>
<text x="225.4" y="116.4">R16</text>
<text x="20.5" y="121.5">TP10</text>
<text x="20.5" y="124.1">TP11</text>
<text x="43.7" y="121.5">KEY8</text>
<text x="43.7" y="124.1">KEY9</text>
<text x="57.4" y="124.1">KEY16/IRQ</text>
<text x="64.4" y="121.5">VSS</text>
<text x="90.2" y="124.1">TP1</text>
<text x="125" y="120.2">LED0</text>
<text x="125" y="122.8">LED1</text>
<text x="125" y="125.3">LED2</text>
<text x="137.9" y="120.2">VDD</text>
<text x="138" y="122.8">SDA</text>
<text x="138" y="125.3">SCL</text>
<text x="20.5" y="129.1">TP13</text>
<text x="20.5" y="126.6">TP12</text>
<text x="20.5" y="131.7">TP14</text>
<text x="43.7" y="126.6">KEY10</text>
<text x="43.7" y="129.1">KEY11</text>
<text x="43.7" y="131.7">KEY12</text>
<text x="61.9" y="126.6">KEY15</text>
<text x="61.9" y="129.1">KEY14</text>
<text x="61.9" y="131.7">KEY13</text>
<text x="90.2" y="126.6">TP2</text>
<text x="90.2" y="131.7">TP15</text>
<text x="90.2" y="129.1">TP16</text>
<text x="125" y="127.9">LED3</text>
<text x="138" y="127.9">VSS</text>
<text x="198" y="126.6">+3V3</text>
<text x="147.8" y="134.2">GND</text>
<text x="201.9" y="136">R22</text>
<text x="74.2" y="138">GND</text>
<text x="192.4" y="143.1">100</text>
<text x="201.9" y="138.6">10k</text>
<text x="213.4" y="141.8">Q1</text>
<text x="192.4" y="144.9">R21</text>
<text x="213.4" y="144.4">AO3400A</text>
<text x="274.3" y="148.2">FM1</text>
<text x="208.8" y="154.5">GND</text>
<text x="274.3" y="153.3">FM2</text>
<text x="59.6" y="160.9">+3V3</text>
<text x="274.3" y="158.3">FM3</text>
<text x="53.6" y="172.1">100uF</text>
<text x="54.6" y="169.8">C101</text>
<text x="60.2" y="181.2">GND</text>
</g>
<g font-size="1.8" fill="#0f0f0f">
<text x="53.4" y="46.6">SDA</text>
<text x="52.8" y="51.7">IO_1</text>
<text x="53.4" y="49.2">SCL</text>
<text x="118.1" y="53">LED_RGB_R</text>
<text x="52.8" y="54.3">IO_2</text>
<text x="118.1" y="58.1">LED_RGB_G</text>
<text x="118.1" y="63.2">LED_RGB_B</text>
<text x="31.7" y="107.6">KEY8</text>
<text x="78.9" y="107.6">KEY3</text>
<text x="31.7" y="112.7">KEY6</text>
<text x="31.7" y="110.1">KEY7</text>
<text x="78.9" y="110.1">KEY4</text>
<text x="80" y="112.7">SDA</text>
<text x="31.7" y="115.2">KEY5</text>
<text x="31.7" y="117.8">KEY9</text>
<text x="80.1" y="115.2">SCL</text>
<text x="107.9" y="119">LED_RGB_R</text>
<text x="31.7" y="122.8">KEY11</text>
<text x="31.7" y="120.3">KEY10</text>
<text x="31.7" y="125.4">KEY12</text>
<text x="78.9" y="122.8">KEY1</text>
<text x="78.9" y="125.4">KEY2</text>
<text x="107.9" y="121.6">LED_RGB_G</text>
<text x="107.9" y="124.1">LED_RGB_B</text>
<text x="152.4" y="121.6">SDA</text>
<text x="152.5" y="124.1">SCL</text>
<text x="31.7" y="130.5">KEY14</text>
<text x="31.7" y="127.9">KEY13</text>
<text x="77.7" y="130.5">KEY15</text>
<text x="77.7" y="127.9">KEY16</text>
<text x="107.9" y="126.7">LED_BACK</text>
<text x="180.3" y="141.9">LED_BACK</text>
</g>
<g font-size="1.8" fill="#a90000">
<text x="140.3" y="53.1">4</text>
<text x="140.3" y="58.2">3</text>
<text x="147.9" y="58.2">1</text>
<text x="140.3" y="63.2">2</text>
<text x="39.9" y="107.7">1</text>
<text x="69.8" y="107.7">20</text>
<text x="39.9" y="110.2">2</text>
<text x="39.9" y="112.8">3</text>
<text x="69.8" y="110.2">19</text>
<text x="69.8" y="112.8">18</text>
<text x="39.9" y="115.3">4</text>
<text x="39.9" y="117.9">5</text>
<text x="69.8" y="115.3">17</text>
<text x="69.8" y="117.9">16</text>
<text x="121.2" y="119.1">1</text>
<text x="144.1" y="119.1">8</text>
<text x="39.9" y="120.4">6</text>
<text x="39.9" y="122.9">7</text>
<text x="39.9" y="125.5">8</text>
<text x="69.8" y="120.4">15</text>
<text x="69.8" y="122.9">14</text>
<text x="69.8" y="125.5">13</text>
<text x="121.2" y="121.7">2</text>
<text x="121.2" y="124.2">3</text>
<text x="144.1" y="121.7">7</text>
<text x="144.1" y="124.2">6</text>
<text x="39.3" y="130.6">10</text>
<text x="39.9" y="128">9</text>
<text x="69.8" y="128">12</text>
<text x="69.8" y="130.6">11</text>
<text x="121.2" y="126.7">4</text>
<text x="144.1" y="126.7">5</text>
<text x="203.8" y="142">1</text>
<text x="210.6" y="139.1" transform="rotate(-90 210.6 139.1)">3</text>
<text x="210.6" y="146.8" transform="rotate(-90 210.6 146.8)">2</text>
</g>
<g font-size="1.8" fill="#0000c2">
<text x="148.6" y="61">10</text>
<text x="148.6" y="63.1">R:</text>
<text x="148.6" y="65.1">G: 2.5</text>
<text x="151.6" y="63.1">1.9</text>
<text x="152.2" y="61">mA:</text>
<text x="155.8" y="63.1">V</text>
<text x="155.8" y="65.1">V</text>
<text x="148.6" y="67.2">B:</text>
<text x="151.6" y="67.2">2.8</text>
<text x="155.8" y="67.2">V</text>
</g>
<g font-size="1.4" fill="#006464">
<text x="38.4" y="47.7">1</text>
<text x="93.7" y="47.7">1</text>
<text x="38.4" y="50.3">2</text>
<text x="38.4" y="52.8">3</text>
<text x="93.7" y="50.3">2</text>
<text x="93.7" y="52.8">3</text>
<text x="38.4" y="55.3">4</text>
<text x="38.4" y="57.9">5</text>
<text x="93.7" y="55.3">4</text>
<text x="93.7" y="57.9">5</text>
<text x="34.1" y="65.5">SHIELD</text>
<text x="38.4" y="60.4">6</text>
<text x="93.7" y="60.4">6</text>
<text x="93.7" y="65.5">SHIELD</text>
</g>
<g font-size="1.4" fill="#a90000">
<text x="42.6" y="46.7">1</text>
<text x="89.6" y="46.7">1</text>
<text x="42.6" y="49.3">2</text>
<text x="42.6" y="51.8">3</text>
<text x="89.6" y="49.3">2</text>
<text x="89.6" y="51.8">3</text>
<text x="42.6" y="54.4">4</text>
<text x="42.6" y="56.9">5</text>
<text x="42.6" y="59.4">6</text>
<text x="89.6" y="54.4">4</text>
<text x="89.6" y="56.9">5</text>
<text x="89.6" y="59.4">6</text>
<text x="42" y="64.5">MP</text>
<text x="89" y="64.5">MP</text>
</g>
</svg>
